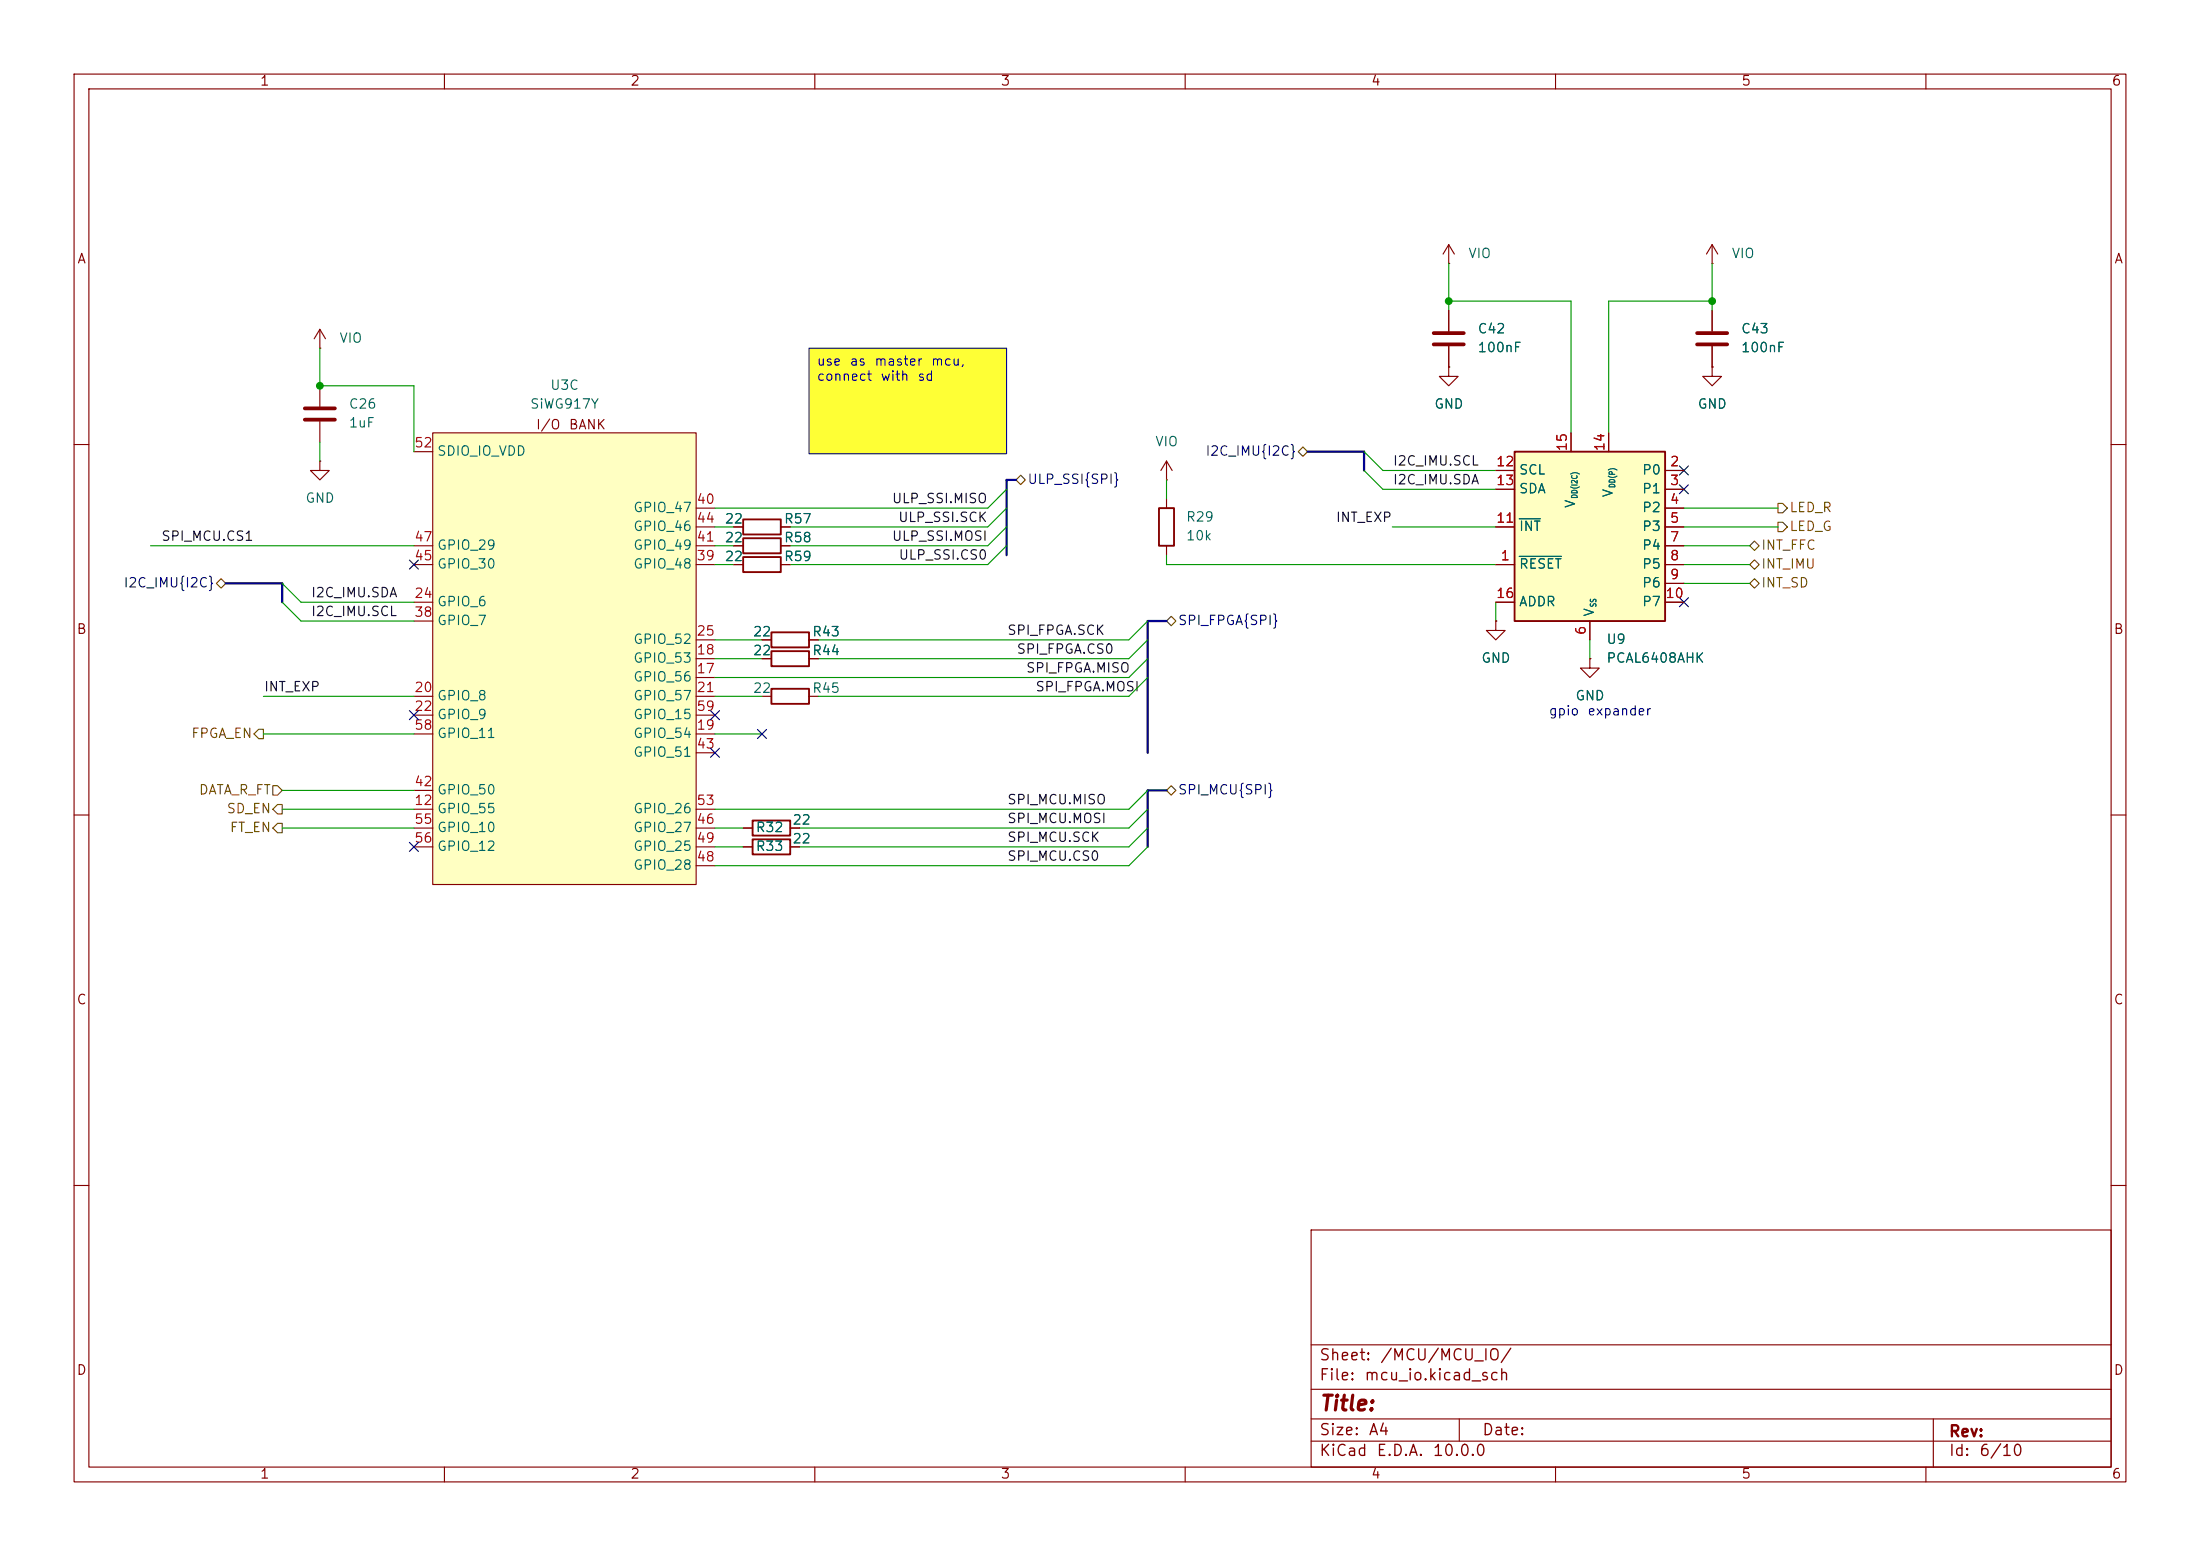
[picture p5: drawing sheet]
<svg xmlns="http://www.w3.org/2000/svg" width="297mm" height="210mm" viewBox="0 0 297 210" stroke-linecap="round" stroke-linejoin="round" font-family="sans-serif">
<g fill="none" stroke="#840000" stroke-width=".15">
<path d="M10 10h277v190h-277zM12 12h273v186h-273zM60 10v2M110 10v2M160 10v2M210 10v2M260 10v2M10 60h2M285 60h2M10 110h2M285 110h2M10 160h2"/>
<path d="M177 166h108v32h-108zM285 160h2M60 198v2M110 198v2M160 198v2M177 194.5h108M177 191.5h108M177 187.5h108M177 181.5h108M197 191.5v3M210 198v2M260 198v2"/>
<path d="M261 191.5v6.5"/>
</g>
<path d="M109.2 47h26.7v14.2h-26.7z" fill="#feff35"/>
<path d="M100.3 75.2h5.1v2h-5.1z" fill="none" stroke="#840000" stroke-width=".25"/>
<path d="M99.1 76.2h1.2M105.4 76.2h1.3M201.9 83.8v1.3h1.3l-1.3 1.3-1.2-1.3h1.2M201.9 83.8h.1M214.6 88.9v1.3h1.3l-1.3 1.2-1.2-1.2h1.2M214.6 88.9h.1" fill="none" stroke="#840000" stroke-width=".15"/>
<path d="M204.5 61h20.3v22.8h-20.3z" fill="#ffffc2"/>
<path d="M100.3 72.6h5.1v2.1h-5.1zM204.5 61h20.3v22.8h-20.3zM101.6 113.3h5.1v2h-5.1z" fill="none" stroke="#840000" stroke-width=".25"/>
<g fill="none" stroke="#840000" stroke-width=".15">
<path d="M231.1 35.6h.1M231.1 33l-.7 1.3M231.1 33l.8 1.3M231.1 33v2.6M43.2 47h.1M43.2 44.5l-.8 1.2M43.2 44.5l.7 1.2M43.2 44.5v2.5M43.2 52.1v2.8M43.2 56.9v2.8M212.1 58.4v2.6M217.2 58.4v2.6"/>
<path d="M231.1 49.5v1.3h1.3l-1.3 1.3-1.2-1.3h1.2M231.1 49.5h.1M43.2 62.2v1.3h1.2l-1.2 1.3-1.3-1.3h1.3M43.2 62.2h.1M99.1 73.7h1.2M105.4 73.7h1.3M201.9 76.2h2.6M201.9 63.5h2.6M201.9 66h2.6M201.9 71.1h2.6M224.8 76.2h2.5M224.8 63.5h2.5"/>
<path d="M224.8 66h2.5M224.8 68.6h2.5M224.8 71.1h2.5M224.8 73.7h2.5M224.8 78.7h2.5M201.9 81.3h2.6M214.6 83.8v2.6M224.8 81.3h2.5M100.3 114.3h1.3M106.7 114.3h1.2"/>
</g>
<path d="M205.1 75.1h5.7M205.1 70h2.9" fill="none" stroke="#006464" stroke-width=".15"/>
<path d="M41.1 55.1h4.1M41.1 56.6h4.1" fill="none" stroke="#840000" stroke-width=".51"/>
<path d="M58.4 58.4h35.6v61h-35.6z" fill="#ffffc2"/>
<g fill="none" stroke="#840000" stroke-width=".15">
<path d="M195.6 35.6h.1M195.6 33v2.6M195.6 33l-.8 1.3M195.6 33l.7 1.3M58.4 58.4h35.6v61h-35.6zM195.6 49.5v1.3h1.2l-1.2 1.3-1.3-1.3h1.3M195.6 49.5h.1M195.6 41.9v2.8M195.6 46.7v2.8M212.1 58.4v2.6M217.2 58.4v2.6M231.1 49.5h.1"/>
<path d="M231.1 41.9v2.8M231.1 46.7v2.8M55.9 76.2h2.5M55.9 73.7h2.5M55.9 61h2.5M94 76.2h2.5M94 68.6h2.5M94 73.7h2.5M94 71.1h2.5M99.1 76.2h1.2M99.1 73.7h1.2M99.1 71.1h1.2"/>
<path d="M105.4 76.2h1.3M105.4 73.7h1.3M105.4 71.1h1.3M157.5 64.8h.1M157.5 62.2v2.6M157.5 67.3v1.3M157.5 73.7v1.2M157.5 62.2l-.8 1.3M157.5 62.2l.7 1.3M201.9 76.2h2.6M201.9 71.1h2.6M201.9 63.5h2.6"/>
<path d="M201.9 66h2.6M224.8 76.2h2.5M224.8 68.6h2.5M224.8 73.7h2.5M224.8 71.1h2.5M224.8 63.5h2.5M224.8 66h2.5M224.8 78.7h2.5M55.9 99.1h2.5M55.9 94h2.5M55.9 96.5h2.5M55.9 81.3h2.5"/>
<path d="M55.9 83.8h2.5M94 91.4h2.5M94 88.9h2.5M94 99.1h2.5M94 94h2.5M94 96.5h2.5M94 86.4h2.5M102.9 88.9h1.2M102.9 94h1.2M102.9 86.4h1.2M109.2 88.9h1.3M109.2 94h1.3"/>
<path d="M109.2 86.4h1.3M201.9 83.8h.1M201.9 81.3h2.6M214.6 88.9h.1M214.6 83.8v2.6M224.8 81.3h2.5M55.9 109.2h2.5M55.9 106.7h2.5M55.9 111.8h2.5M55.9 114.3h2.5M94 109.2h2.5M94 101.6h2.5"/>
<path d="M94 111.8h2.5M94 116.8h2.5M94 114.3h2.5M100.3 111.8h1.3M100.3 114.3h1.3M106.7 111.8h1.2M106.7 114.3h1.2"/>
</g>
<path d="M100.3 70.1h5.1v2h-5.1zM156.5 68.6h2v5.1h-2zM104.1 85.3h5.1v2.1h-5.1zM104.1 87.9h5.1v2h-5.1zM104.1 93h5.1v2h-5.1zM101.6 110.7h5.1v2.1h-5.1z" fill="none" stroke="#840000" stroke-width=".25"/>
<path d="M193.5 45h4.1M193.5 46.5h4.1M229.1 45h4.1M229.1 46.5h4.1" fill="none" stroke="#840000" stroke-width=".51"/>
<g fill="none" stroke="#725600" stroke-width=".15">
<path d="M29.2 78.7l.6-.6 .7 .6-.7 .7zM137.2 64.8l.6-.7 .6 .7-.6 .6zM175.3 61l.6-.7 .6 .7-.6 .6zM236.2 73.7l.7-.7 .6 .7-.6 .6zM236.2 78.7l.7-.6 .6 .6-.6 .7zM236.2 76.2l.7-.6 .6 .6-.6 .6zM240 70.5h.7l.6 .6-.6 .7h-.7zM240 67.9h.7l.6 .7-.6 .6h-.7zM34.9 98.4h.7v1.3h-.7l-.6-.6zM157.5 83.8l.6-.6 .6 .6-.6 .7zM36.8 106h.7l.6 .7-.6 .6h-.7zM37.5 108.6h.6v1.3h-.6l-.7-.7z"/>
<path d="M37.5 111.1h.6v1.3h-.6l-.7-.6zM157.5 106.7l.6-.7 .6 .7-.6 .6z"/>
</g>
<path d="M30.5 78.7h7.6v2.6M137.2 64.8h-1.3v10.1M176.5 61h7.6v2.5M157.5 83.8h-2.6v17.8M157.5 106.7h-2.6v7.6" fill="none" stroke="#000084" stroke-width=".3"/>
<g fill="none" stroke="#009600" stroke-width=".15">
<path d="M195.6 35.6v6.3M231.1 35.6v6.3M43.2 47v5.1h12.7v8.9M43.2 59.7v2.5M195.6 40.6h16.5v17.8M231.1 40.6h-13.9v17.8M20.3 73.7h35.6M38.1 78.7l2.5 2.6h15.3M96.5 73.7h2.6M96.5 76.2h2.6M96.5 71.1h2.6M135.9 71.1l-2.6 2.6h-26.6"/>
<path d="M135.9 73.7l-2.6 2.5h-26.6M135.9 66l-2.6 2.6h-36.8M135.9 68.6l-2.6 2.5h-26.6M157.5 74.9v1.3h44.4M157.5 64.8v2.5M184.1 63.5l2.6 2.5h15.2M184.1 61l2.6 2.5h15.2M188 71.1h13.9M227.3 73.7h8.9M227.3 76.2h8.9M227.3 68.6h12.7M227.3 71.1h12.7"/>
<path d="M227.3 78.7h8.9M35.6 94h20.3M35.6 99.1h20.3M38.1 81.3l2.5 2.5h15.3M96.5 88.9h6.4M96.5 86.4h6.4M96.5 94h6.4M96.5 99.1h6.4M154.9 86.4l-2.5 2.5h-41.9M154.9 83.8l-2.5 2.6h-41.9M154.9 91.4l-2.5 2.6h-41.9M154.9 88.9l-2.5 2.5h-55.9"/>
<path d="M201.9 81.3v2.5M214.6 86.4v2.5M38.1 109.2h17.8M38.1 106.7h17.8M38.1 111.8h17.8M96.5 114.3h3.8M96.5 111.8h3.8M154.9 114.3l-2.5 2.5h-55.9M154.9 106.7l-2.5 2.5h-55.9M154.9 111.8l-2.5 2.5h-44.5M154.9 109.2l-2.5 2.6h-44.5"/>
</g>
<g fill="none" stroke="#000084" stroke-width=".15">
<path d="M55.3 75.6l1.2 1.2M56.5 75.6l-1.2 1.2M226.7 65.4l1.2 1.2M226.7 62.9l1.2 1.2M227.9 65.4l-1.2 1.2M227.9 62.9l-1.2 1.2M55.3 95.9l1.2 1.2M56.5 95.9l-1.2 1.2M95.9 95.9l1.2 1.2M97.1 95.9l-1.2 1.2M102.3 98.5l1.2 1.2M103.5 98.5l-1.2 1.2"/>
<path d="M226.7 80.7l1.2 1.2M227.9 80.7l-1.2 1.2M55.3 113.7l1.2 1.2M56.5 113.7l-1.2 1.2M95.9 101l1.2 1.2M97.1 101l-1.2 1.2"/>
</g>
<path d="M109.2 47h26.7v14.2h-26.7z" fill="none" stroke="#0000c2" stroke-width=".15"/>
<path d="M205.1 75.1h5.7M205.1 70h2.9" fill="none" stroke="#006464" stroke-width=".15"/>
<g fill="#009600" stroke="#009600" stroke-width=".14">
<circle cx="43.2" cy="52.1" r=".46"/>
<circle cx="195.6" cy="40.6" r=".46"/>
<circle cx="231.1" cy="40.6" r=".46"/>
</g>
<text font-size="2" fill="#840000" x="178" y="190.9">Title:</text>
<g font-size="1.5" fill="#840000">
<text x="178" y="184">Sheet:</text>
<text x="186.2" y="184">/MCU/MCU_IO/</text>
<text x="178" y="186.7">File:</text>
<text x="184.1" y="186.7">mcu_io.kicad_sch</text>
<text x="178" y="196.9">KiCad</text>
<text x="178" y="194.1">Size:</text>
<text x="184.7" y="194.1">A4</text>
<text x="185.7" y="196.9">E.D.A.</text>
<text x="193.3" y="196.9">10.0.0</text>
<text x="200" y="194.1">Date:</text>
<text x="263" y="194.3">Rev:</text>
<text x="263" y="196.9">Id:</text>
<text x="267.1" y="196.9">6/10</text>
</g>
<g font-size="1.3" fill="#840000">
<text x="35" y="11.9">1</text>
<text x="85" y="11.9">2</text>
<text x="135" y="11.9">3</text>
<text x="185" y="11.9">4</text>
<text x="235" y="11.9">5</text>
<text x="285" y="11.9">6</text>
<text x="10.3" y="35.9">A</text>
<text x="285.3" y="35.9">A</text>
<text x="72.3" y="58.3">I/O</text>
<text x="76.7" y="58.3">BANK</text>
<text x="10.3" y="85.9">B</text>
<text x="285.3" y="85.9">B</text>
<text x="10.3" y="135.9">C</text>
<text x="285.3" y="135.9">C</text>
<text x="10.3" y="185.9">D</text>
<text x="285.3" y="185.9">D</text>
<text x="35" y="199.9">1</text>
<text x="85" y="199.9">2</text>
<text x="135" y="199.9">3</text>
<text x="185" y="199.9">4</text>
<text x="235" y="199.9">5</text>
<text x="285" y="199.9">6</text>
</g>
<g font-size="1.3" fill="#006464">
<text x="198.1" y="35.2">VIO</text>
<text x="233.7" y="35.2">VIO</text>
<text x="45.7" y="46.6">VIO</text>
<text x="199.4" y="47.9">100nF</text>
<text x="199.4" y="45.3">C42</text>
<text x="235" y="47.9">100nF</text>
<text x="235" y="45.3">C43</text>
<text x="74.2" y="52.9">U3C</text>
<text x="47" y="58">1uF</text>
<text x="47" y="55.5">C26</text>
<text x="71.5" y="55.5">SiWG917Y</text>
<text x="193.5" y="55.5">GND</text>
<text x="229.1" y="55.5">GND</text>
<text x="58.9" y="61.8">SDIO_IO_VDD</text>
<text x="155.9" y="60.6">VIO</text>
<text x="205" y="64.4">SCL</text>
<text x="221.6" y="64.4">P0</text>
<text x="41.1" y="68.2">GND</text>
<text x="85.4" y="69.4">GPIO_47</text>
<text x="85.4" y="72">GPIO_46</text>
<text x="97.7" y="71">22</text>
<text x="105.7" y="71">R57</text>
<text x="160" y="70.7">R29</text>
<text x="205" y="72">INT</text>
<text x="205" y="66.9">SDA</text>
<text x="213" y="68.7" transform="rotate(-90 213 68.7)">V</text>
<text x="218" y="67.2" transform="rotate(-90 218 67.2)">V</text>
<text x="221.6" y="66.9">P1</text>
<text x="221.6" y="69.4">P2</text>
<text x="221.6" y="72">P3</text>
<text x="58.9" y="77.1">GPIO_30</text>
<text x="58.9" y="74.5">GPIO_29</text>
<text x="85.4" y="77.1">GPIO_48</text>
<text x="85.4" y="74.5">GPIO_49</text>
<text x="97.7" y="76">22</text>
<text x="97.7" y="73.5">22</text>
<text x="105.7" y="76">R59</text>
<text x="105.7" y="73.5">R58</text>
<text x="160" y="73.3">10k</text>
<text x="205" y="77.1">RESET</text>
<text x="221.6" y="74.5">P4</text>
<text x="221.6" y="77.1">P5</text>
<text x="58.9" y="82.1">GPIO_6</text>
<text x="205" y="82.1">ADDR</text>
<text x="215.5" y="83.3" transform="rotate(-90 215.5 83.3)">V</text>
<text x="221.6" y="79.6">P6</text>
<text x="221.6" y="82.1">P7</text>
<text x="58.9" y="84.7">GPIO_7</text>
<text x="85.4" y="89.8">GPIO_53</text>
<text x="85.4" y="87.2">GPIO_52</text>
<text x="101.6" y="86.2">22</text>
<text x="101.6" y="88.7">22</text>
<text x="109.6" y="86.2">R43</text>
<text x="109.6" y="88.7">R44</text>
<text x="199.9" y="89.8">GND</text>
<text x="216.8" y="87.2">U9</text>
<text x="216.8" y="89.8">PCAL6408AHK</text>
<text x="58.9" y="94.8">GPIO_8</text>
<text x="85.4" y="92.3">GPIO_56</text>
<text x="85.4" y="94.8">GPIO_57</text>
<text x="101.6" y="93.8">22</text>
<text x="109.6" y="93.8">R45</text>
<text x="212.6" y="94.8">GND</text>
<text x="58.9" y="97.4">GPIO_9</text>
<text x="58.9" y="99.9">GPIO_11</text>
<text x="85.4" y="99.9">GPIO_54</text>
<text x="85.4" y="97.4">GPIO_15</text>
<text x="58.9" y="107.5">GPIO_50</text>
<text x="85.4" y="102.5">GPIO_51</text>
<text x="58.9" y="110.1">GPIO_55</text>
<text x="58.9" y="112.6">GPIO_10</text>
<text x="85.4" y="112.6">GPIO_27</text>
<text x="85.4" y="110.1">GPIO_26</text>
<text x="101.9" y="112.6">R32</text>
<text x="106.9" y="111.6">22</text>
<text x="58.9" y="115.2">GPIO_12</text>
<text x="85.4" y="117.7">GPIO_28</text>
<text x="85.4" y="115.2">GPIO_25</text>
<text x="101.9" y="115.2">R33</text>
<text x="106.9" y="114.1">22</text>
</g>
<g font-size="1.3" fill="#0000c2">
<text x="110.2" y="49.7">use</text>
<text x="110.2" y="51.7">connect</text>
<text x="114.6" y="49.7">as</text>
<text x="118" y="49.7">master</text>
<text x="118.8" y="51.7">with</text>
<text x="123.8" y="51.7">sd</text>
<text x="125.6" y="49.7">mcu,</text>
<text x="209" y="96.9">gpio</text>
<text x="214.2" y="96.9">expander</text>
</g>
<g font-size="1.3" fill="#a90000">
<text x="55.8" y="60.7">52</text>
<text x="201.9" y="63.2">12</text>
<text x="201.9" y="65.8">13</text>
<text x="211.8" y="61" transform="rotate(-90 211.8 61)">15</text>
<text x="216.9" y="61" transform="rotate(-90 216.9 61)">14</text>
<text x="225.4" y="63.2">2</text>
<text x="225.4" y="65.8">3</text>
<text x="93.9" y="68.3">40</text>
<text x="93.9" y="70.9">44</text>
<text x="201.9" y="70.9">11</text>
<text x="225.4" y="68.3">4</text>
<text x="225.4" y="70.9">5</text>
<text x="55.8" y="75.9">45</text>
<text x="55.8" y="73.4">47</text>
<text x="93.9" y="75.9">39</text>
<text x="93.9" y="73.4">41</text>
<text x="202.5" y="75.9">1</text>
<text x="225.4" y="73.4">7</text>
<text x="225.4" y="75.9">8</text>
<text x="55.8" y="81">24</text>
<text x="55.8" y="83.6">38</text>
<text x="201.9" y="81">16</text>
<text x="224.7" y="81">10</text>
<text x="225.4" y="78.5">9</text>
<text x="93.9" y="88.6">18</text>
<text x="93.9" y="86.1">25</text>
<text x="214.4" y="85.8" transform="rotate(-90 214.4 85.8)">6</text>
<text x="55.8" y="93.7">20</text>
<text x="93.9" y="91.2">17</text>
<text x="93.9" y="93.7">21</text>
<text x="55.8" y="96.3">22</text>
<text x="55.8" y="98.8">58</text>
<text x="93.9" y="98.8">19</text>
<text x="93.9" y="101.3">43</text>
<text x="93.9" y="96.3">59</text>
<text x="55.8" y="106.4">42</text>
<text x="55.8" y="109">12</text>
<text x="55.8" y="111.5">55</text>
<text x="93.9" y="111.5">46</text>
<text x="93.9" y="109">53</text>
<text x="55.8" y="114">56</text>
<text x="93.9" y="116.6">48</text>
<text x="93.9" y="114">49</text>
</g>
<g font-size="1.3" fill="#000084">
<text x="138.6" y="65.6">ULP_SSI{SPI}</text>
<text x="162.6" y="61.8">I2C_IMU{I2C}</text>
<text x="16.6" y="79.6">I2C_IMU{I2C}</text>
<text x="158.9" y="84.7">SPI_FPGA{SPI}</text>
<text x="158.9" y="107.5">SPI_MCU{SPI}</text>
</g>
<g font-size="1.3" fill="#0f0f0f">
<text x="188" y="65.7">I2C_IMU.SDA</text>
<text x="188" y="63.2">I2C_IMU.SCL</text>
<text x="120.3" y="68.2">ULP_SSI.MISO</text>
<text x="121.2" y="70.8">ULP_SSI.SCK</text>
<text x="180.3" y="70.8">INT_EXP</text>
<text x="21.7" y="73.3">SPI_MCU.CS1</text>
<text x="120.3" y="73.3">ULP_SSI.MOSI</text>
<text x="121.2" y="75.9">ULP_SSI.CS0</text>
<text x="41.9" y="80.9">I2C_IMU.SDA</text>
<text x="41.9" y="83.5">I2C_IMU.SCL</text>
<text x="135.9" y="86">SPI_FPGA.SCK</text>
<text x="137.2" y="88.6">SPI_FPGA.CS0</text>
<text x="35.6" y="93.6">INT_EXP</text>
<text x="138.4" y="91.1">SPI_FPGA.MISO</text>
<text x="139.7" y="93.6">SPI_FPGA.MOSI</text>
<text x="135.9" y="108.9">SPI_MCU.MISO</text>
<text x="135.9" y="114">SPI_MCU.SCK</text>
<text x="135.9" y="111.4">SPI_MCU.MOSI</text>
<text x="135.9" y="116.5">SPI_MCU.CS0</text>
</g>
<g font-size="1.3" fill="#725600">
<text x="241.5" y="72">LED_G</text>
<text x="241.5" y="69.4">LED_R</text>
<text x="237.7" y="74.5">INT_FFC</text>
<text x="237.7" y="77.1">INT_IMU</text>
<text x="237.7" y="79.6">INT_SD</text>
<text x="25.7" y="99.9">FPGA_EN</text>
<text x="26.8" y="107.5">DATA_R_FT</text>
<text x="30.5" y="110.1">SD_EN</text>
<text x="30.9" y="112.6">FT_EN</text>
</g>
<g font-size=".8" fill="#006464">
<text x="218.2" y="65.9" transform="rotate(-90 218.2 65.9)">DD(P)</text>
<text x="213.1" y="67.4" transform="rotate(-90 213.1 67.4)">DD(I2C)</text>
<text x="215.7" y="82" transform="rotate(-90 215.7 82)">SS</text>
</g>
</svg>
